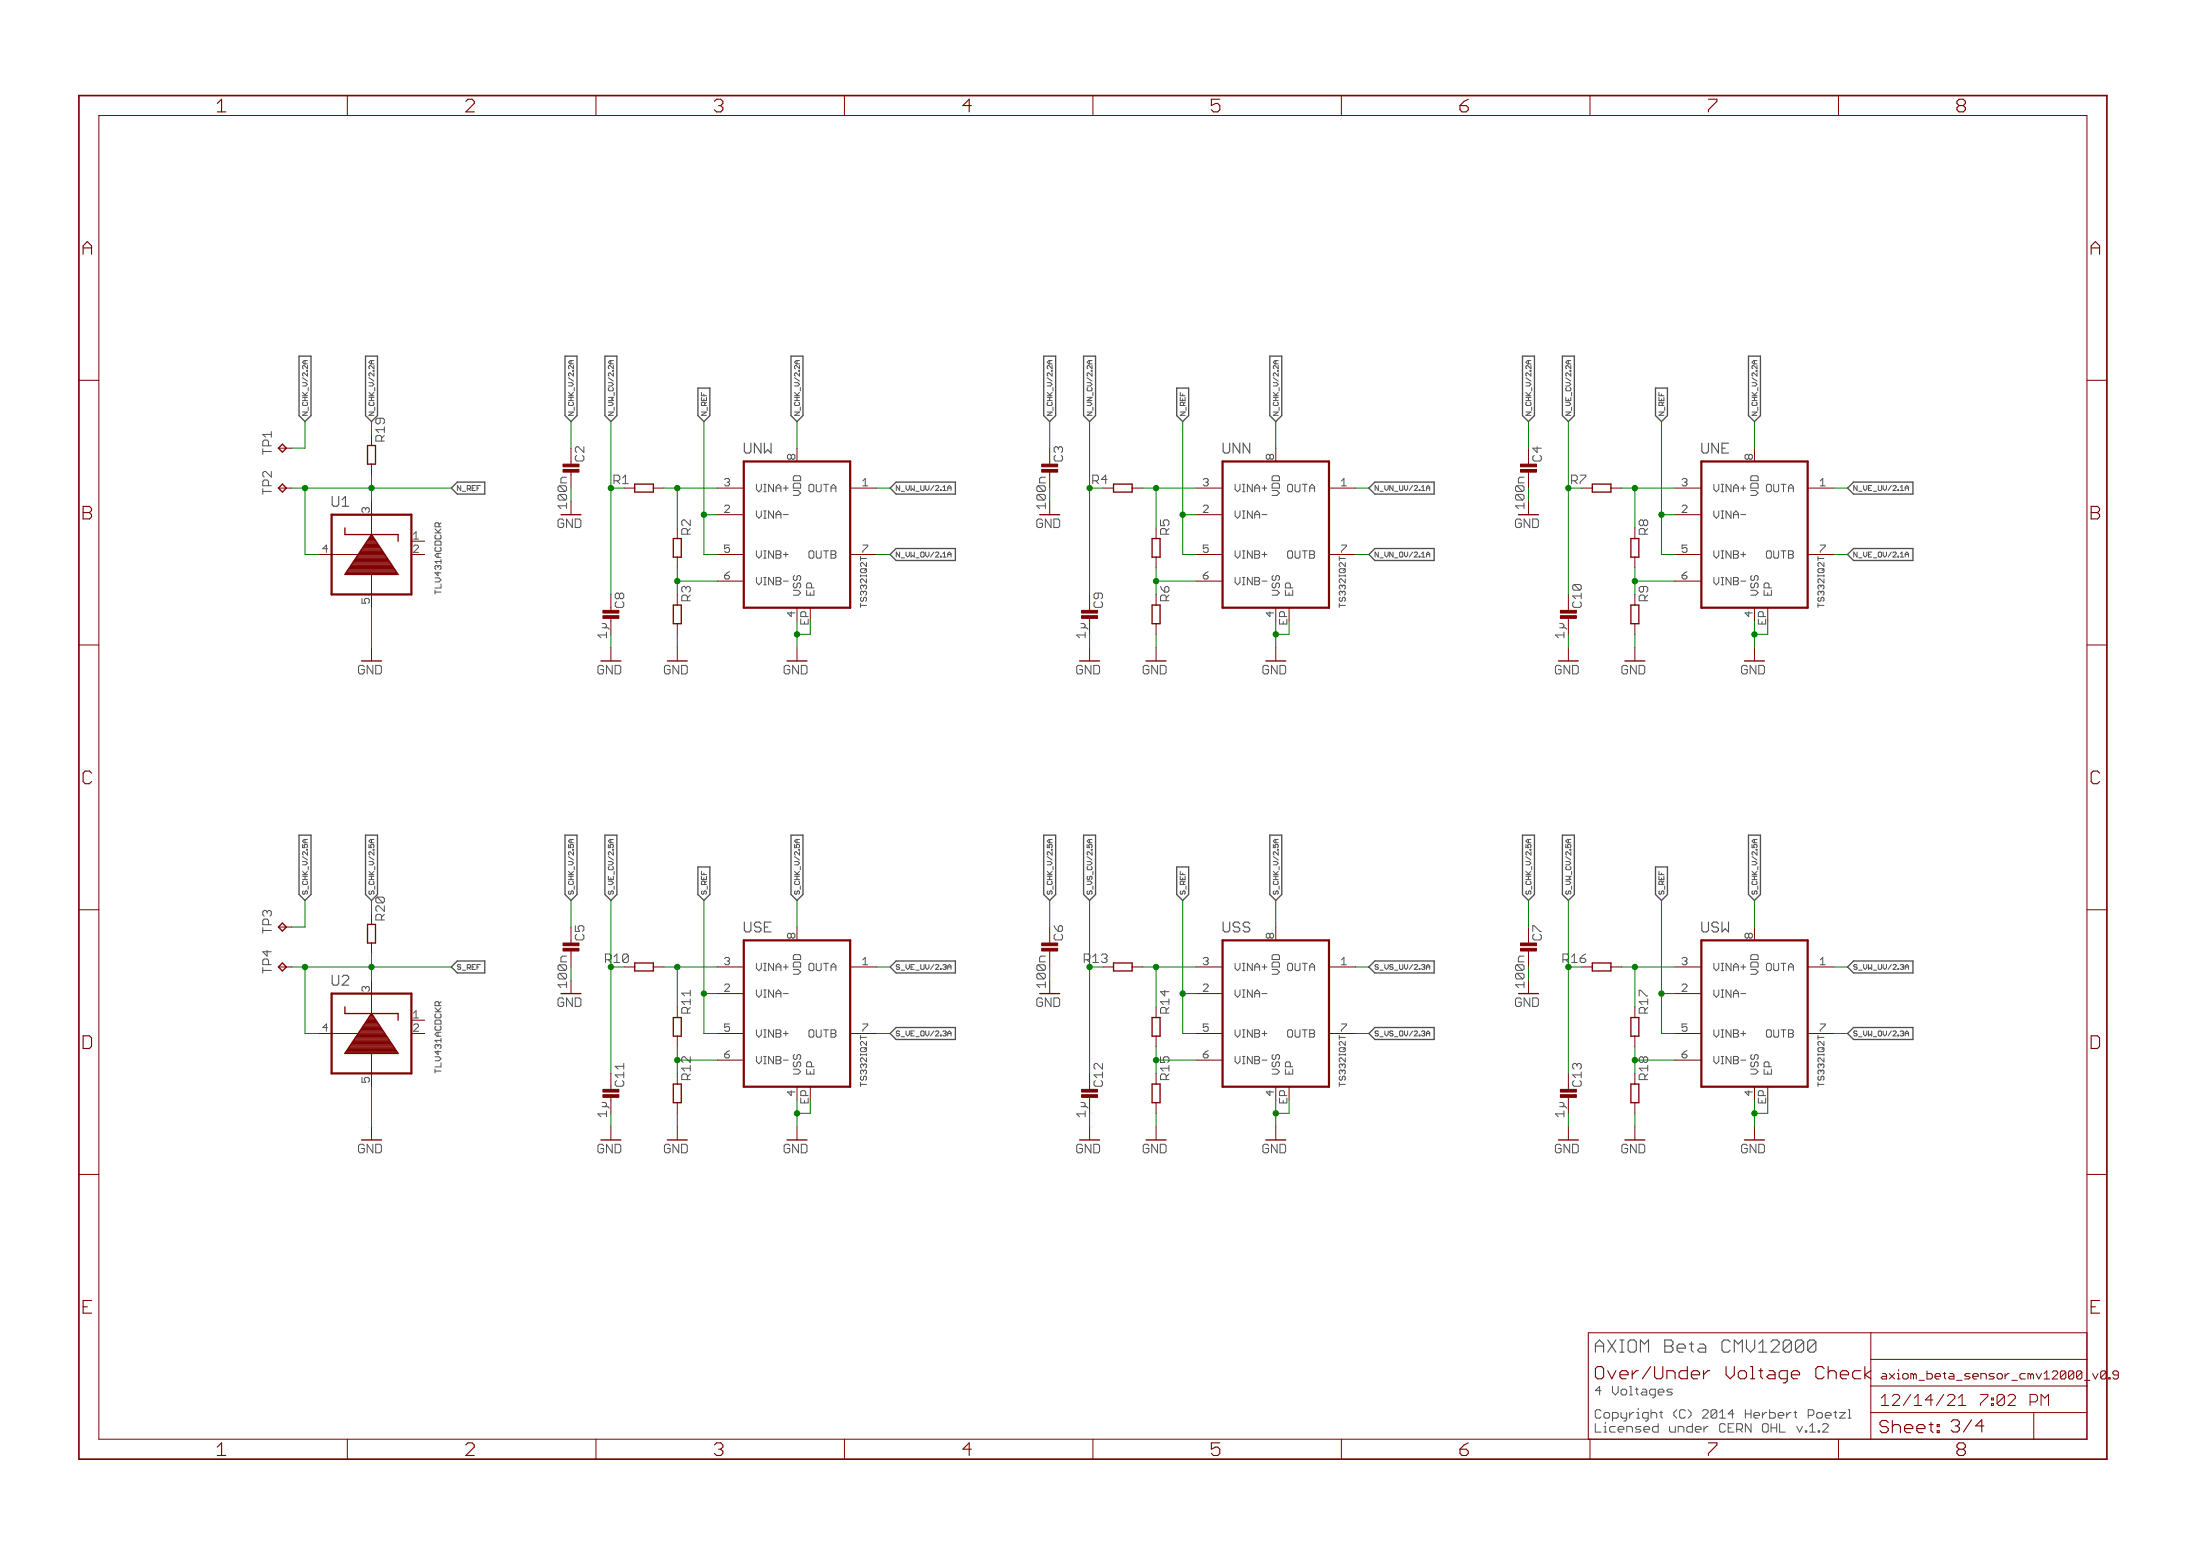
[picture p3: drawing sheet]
<svg xmlns="http://www.w3.org/2000/svg" width="420mm" height="297mm" viewBox="0 0 420 297" stroke-linecap="round" stroke-linejoin="round" font-family="sans-serif">
<g fill="none" stroke="#505050" stroke-width=".19">
<path d="M83.1 100l.2-.2h.4l.1 .2M84.2 99.8l-.4 .4M87.4 93.6v-.9l.6 .9M155.2 92.5h-.5l-.2 .2v.9l.2 .3h.5M171.2 93.6v-.9l.6 .9M246.6 92.5h-.5l-.2 .2v.9l.2 .3h.5M262.6 93.6v-.9l.6 .9M338.1 92.5h-.5l-.2 .2v.9l.2 .3h.5M354 93.6v-.9l.7 .9M155.2 105.2h-.5l-.2 .2v.9l.2 .3h.5M171.2 106.3v-.9l.6 .9M246.6 105.2h-.5l-.2 .2v.9l.2 .3h.5"/>
<path d="M262.6 106.3v-.9l.6 .9M338.1 105.2h-.5l-.2 .2v.9l.2 .3h.5M354 106.3v-.9l.7 .9M83.1 191.4l.2-.2h.4l.1 .2M84.2 191.2l-.4 .4M87.4 184.9l.1 .2M87.5 184.1l-.1 .2 .1 .3M115.6 183.2h.9M116.5 182.1h-.9v1.6M155.2 183.9h-.5l-.2 .2v1l.2 .2h.5M155.2 196.6h-.5l-.2 .2v1l.2 .2h.5M171.2 184.9l.1 .2"/>
<path d="M171.2 197.6l.1 .2M171.3 184.1l-.1 .2 .1 .3M171.3 196.8l-.1 .2 .1 .3M207.1 183.2h.8M207.9 182.1h-.8v1.6M246.6 183.9h-.5l-.2 .2v1l.2 .2h.5M246.6 196.6h-.5l-.2 .2v1l.2 .2h.5M262.6 197.6l.2 .2M262.6 184.9l.2 .2M262.8 196.8l-.2 .2 .2 .3M262.8 184.1l-.2 .2 .2 .3M298.5 183.2h.8"/>
<path d="M299.3 182.1h-.8v1.6M338.1 183.9h-.5l-.2 .2v1l.2 .2h.5M338.1 196.6h-.5l-.2 .2v1l.2 .2h.5M354 184.9l.2 .2M354 197.6l.2 .2M354.2 184.1l-.2 .2 .2 .3M354.2 196.8l-.2 .2 .2 .3"/>
</g>
<g fill="none" stroke="#505050" stroke-width=".25">
<path d="M57.1 68h2.3v11.3l-1.1 1.2-1.2-1.2zM69.8 68h2.3v11.3l-1.1 1.2-1.2-1.2zM107.9 68h2.3v11.3l-1.1 1.2-1.2-1.2zM115.5 68h2.3v11.3l-1.1 1.2-1.2-1.2zM133.3 74.1h2.3v5.2l-1.2 1.2-1.1-1.2zM151.1 68h2.3v11.3l-1.2 1.2-1.1-1.2zM199.3 68h2.3v11.3l-1.1 1.2-1.2-1.2zM206.9 68h2.3v11.3l-1.1 1.2-1.2-1.2zM224.7 74.1h2.3v5.2l-1.1 1.2-1.2-1.2zM242.5 68h2.3v11.3l-1.2 1.2-1.1-1.2zM290.8 68h2.3v11.3l-1.2 1.2-1.1-1.2zM298.4 68h2.3v11.3l-1.2 1.2-1.1-1.2z"/>
<path d="M316.2 74.1h2.3v5.2l-1.2 1.2-1.1-1.2zM333.9 68h2.3v11.3l-1.1 1.2-1.2-1.2zM87.3 92h5.3v2.3h-5.3l-1.1-1.1zM170 93.2l1.1-1.2h11.4v2.3h-11.4zM262.6 92h11.3v2.3h-11.3l-1.2-1.1zM352.8 93.2l1.2-1.2h11.3v2.3h-11.3zM170 105.9l1.1-1.2h11.4v2.3h-11.4zM261.4 105.9l1.2-1.2h11.3v2.3h-11.3zM352.8 105.9l1.2-1.2h11.3v2.3h-11.3zM57.1 159.4h2.3v11.4l-1.1 1.1-1.2-1.1zM69.8 159.4h2.3v11.4l-1.1 1.1-1.2-1.1zM107.9 159.4h2.3v11.4l-1.1 1.1-1.2-1.1z"/>
<path d="M115.5 159.4h2.3v11.4l-1.1 1.1-1.2-1.1zM151.1 159.4h2.3v11.4l-1.2 1.1-1.1-1.1zM199.3 159.4h2.3v11.4l-1.1 1.1-1.2-1.1zM206.9 159.4h2.3v11.4l-1.1 1.1-1.2-1.1zM242.5 159.4h2.3v11.4l-1.2 1.1-1.1-1.1zM290.8 159.4h2.3v11.4l-1.2 1.1-1.1-1.1zM298.4 159.4h2.3v11.4l-1.2 1.1-1.1-1.1zM333.9 159.4h2.3v11.4l-1.1 1.1-1.2-1.1zM133.3 165.5h2.3v5.3l-1.2 1.1-1.1-1.1zM224.7 165.5h2.3v5.3l-1.1 1.1-1.2-1.1zM316.2 165.5h2.3v5.3l-1.2 1.1-1.1-1.1zM87.3 183.5h5.3v2.2h-5.3l-1.1-1.1z"/>
<path d="M170 197.3l1.1-1.1h11.4v2.2h-11.4zM171.1 183.5h11.4v2.2h-11.4l-1.1-1.1zM261.4 197.3l1.2-1.1h11.3v2.2h-11.3zM261.4 184.6l1.2-1.1h11.3v2.2h-11.3zM352.8 184.6l1.2-1.1h11.3v2.2h-11.3zM352.8 197.3l1.2-1.1h11.3v2.2h-11.3z"/>
</g>
<g fill="none" stroke="#800000" stroke-width=".19">
<path d="M66.3 18.2v3.9M113.8 18.2v3.9M161.3 18.2v3.9M208.7 18.2v3.9M256.2 18.2v3.9M303.7 18.2v3.9M351.1 18.2v3.9M18.9 22.1h379.7v252.6h-379.7zM15.1 72.6h3.8M398.6 72.6h3.8M53.2 93.2h2.5M53.2 85.6h2.5"/>
<path d="M71 83v2M71 88.6v2M71 95.7v6.3M109.1 85.6v3M109.1 95.7v2.6M124.8 93.2h2M137 93.2h5M137 98.3h5M152.2 85.6v2.5M162.4 93.2h5M200.5 85.6v3M200.5 95.7v2.6"/>
<path d="M216.2 93.2h2M228.4 93.2h5.1M228.4 98.3h5.1M243.6 85.6v2.5M253.8 93.2h5.1M291.9 85.6v3M291.9 95.7v2.6M307.7 93.2h2M319.8 93.2h5.1M319.8 98.3h5.1M335.1 85.6v2.5M345.2 93.2h5.1"/>
<path d="M60.8 105.9h7.6M71 109.7v6.3M78.6 105.9h2.5M78.6 103.3h2.5M116.7 113.5v3M129.3 100.8v2M129.3 106.4v2M129.3 113.5v2M129.3 119.1v2M137 105.9h5M137 110.9h5M152.2 116v2.6"/>
<path d="M162.4 105.9h5M208.1 113.5v3M220.8 100.8v2M220.8 106.4v2M220.8 113.5v2M220.8 119.1v2M228.4 105.9h5.1M228.4 110.9h5.1M243.6 116v2.6M253.8 105.9h5.1M299.5 113.5v3M312.2 100.8v2"/>
<path d="M312.2 106.4v2M312.2 113.5v2M312.2 119.1v2M319.8 105.9h5.1M319.8 110.9h5.1M335.1 116v2.6M345.2 105.9h5.1M15.1 123.1h3.8M71 123.6v2.6M116.7 123.6v2.6M129.3 123.6v2.6M152.2 123.6v2.6"/>
<path d="M208.1 123.6v2.6M220.8 123.6v2.6M243.6 123.6v2.6M299.5 123.6v2.6M312.2 123.6v2.6M335.1 123.6v2.6M398.6 123.1h3.8M15.1 173.7h3.8M53.2 177h2.5M71 174.4v2.1M109.1 177v3M152.2 177v2.5"/>
<path d="M200.5 177v3M243.6 177v2.5M291.9 177v3M335.1 177v2.5M398.6 173.7h3.8M53.2 184.6h2.5M60.8 197.3h7.6M71 180v2.1M71 187.1v6.4M78.6 197.3h2.5M78.6 194.8h2.5M109.1 187.1v2.6"/>
<path d="M124.8 184.6h2M129.3 192.2v2M129.3 197.8v2M137 184.6h5M137 189.7h5M137 197.3h5M162.4 184.6h5M162.4 197.3h5M200.5 187.1v2.6M216.2 184.6h2M220.8 192.2v2M220.8 197.8v2"/>
<path d="M228.4 184.6h5.1M228.4 189.7h5.1M228.4 197.3h5.1M253.8 184.6h5.1M253.8 197.3h5.1M291.9 187.1v2.6M307.7 184.6h2M312.2 192.2v2M312.2 197.8v2M319.8 184.6h5.1M319.8 189.7h5.1M319.8 197.3h5.1"/>
<path d="M345.2 184.6h5.1M345.2 197.3h5.1M71 201.1v6.4M71 215.1v2.5M116.7 204.9v3.1M116.7 215.1v2.5M129.3 204.9v2M129.3 210.5v2M129.3 215.1v2.5M137 202.4h5M152.2 207.5v2.5M152.2 215.1v2.5"/>
<path d="M208.1 204.9v3.1M208.1 215.1v2.5M220.8 204.9v2M220.8 210.5v2M220.8 215.1v2.5M228.4 202.4h5.1M243.6 207.5v2.5M243.6 215.1v2.5M299.5 204.9v3.1M299.5 215.1v2.5M312.2 204.9v2M312.2 210.5v2"/>
<path d="M312.2 215.1v2.5M319.8 202.4h5.1M335.1 207.5v2.5M335.1 215.1v2.5M15.1 224.2h3.8M398.6 224.2h3.8M357.3 254.4v5.1h41.3M398.6 254.4h-95.3v20.3M66.3 274.7v3.9M113.8 274.7v3.9M161.3 274.7v3.9M208.7 274.7v3.9"/>
<path d="M256.2 274.7v3.9M303.7 274.7v3.9M351.1 274.7v3.9M357.3 269.7h41.3M388.4 269.7v5M398.6 264.6h-41.3v10.1M403.8 262.5h.8M404.3 261.7l.3 .3v1l-.3 .2"/>
</g>
<path d="M63.3 98.3h15.3v15.2h-15.3zM142 88.1h20.4v27.9h-20.4zM233.5 88.1h20.3v27.9h-20.3zM324.9 88.1h20.3v27.9h-20.3zM142 179.5h20.4v28h-20.4zM233.5 179.5h20.3v28h-20.3zM324.9 179.5h20.3v28h-20.3zM63.3 189.7h15.3v15.2h-15.3z" fill="none" stroke="#800000" stroke-width=".42"/>
<g fill="none" stroke="#800000" stroke-width=".25">
<path d="M53.9 92.4l.8 .8-.8 .7-.7-.7zM53.9 84.8l.8 .8-.8 .7-.7-.7zM70.2 85h1.5v3.6h-1.5zM121.2 92.4h3.6v1.5h-3.6v-.7M212.7 92.4h3.5v1.5h-3.5v-.7M304.1 92.4h3.6v1.5h-3.6v-.7M65.9 100.8v1.2h10.1v1.3M66 109.5h9.9M66.2 109.2h9.5M66.3 109h9.3M66.5 108.8h8.9M66.6 108.6h8.7"/>
<path d="M66.8 108.4h8.3M66.9 108.1h8.1M67.1 107.9h7.7M67.2 107.7h7.5M67.4 107.5h7.1M67.5 107.2h6.9M67.6 107h6.7M67.8 106.8h6.3M67.9 106.6h6.1M68.1 106.3h5.7M68.2 106.1h5.5M68.4 105.9h5.1"/>
<path d="M68.5 105.7h4.9M68.7 105.5h4.5M68.8 105.2h4.3M69 105h3.9M69.1 104.8h3.7M69.3 104.6h3.3M69.4 104.4h3.1M69.6 104.1h2.7M69.7 103.9h2.5M69.9 103.7h2.1M70 103.5h1.9M70.2 103.2h1.5"/>
<path d="M70.3 103h1.3M70.5 102.8h.9M70.6 102.6h.7M70.8 102.3h.3M70.9 102.1h.1M71 102l5 7.7h-10.1zM128.6 102.8h1.5v3.6h-1.5zM128.6 115.5h1.5v3.6h-1.5zM220 102.8h1.6v3.6h-1.6zM220 115.5h1.6v3.6h-1.6zM311.5 102.8h1.5v3.6h-1.5zM311.5 115.5h1.5v3.6h-1.5z"/>
<path d="M53.9 176.2l.8 .8-.8 .7-.7-.7zM70.2 176.5h1.5v3.5h-1.5zM53.9 183.8l.8 .8-.8 .8-.7-.8zM65.9 192.2v1.3h10.1v1.3M66.7 199.9h8.5M66.8 199.7h8.3M67 199.5h7.9M67.1 199.2h7.7M67.3 199h7.3M67.4 198.8h7.1M67.6 198.6h6.7M67.7 198.3h6.5"/>
<path d="M67.9 198.1h6.1M68 197.9h5.9M68.2 197.7h5.5M68.3 197.4h5.3M68.5 197.2h4.9M68.6 197h4.7M68.7 196.8h4.5M68.9 196.6h4.1M69 196.3h3.9M69.2 196.1h3.5M69.3 195.9h3.3M69.5 195.7h2.9"/>
<path d="M69.6 195.5h2.7M69.8 195.2h2.3M69.9 195h2.1M70.1 194.8h1.7M70.2 194.6h1.5M70.4 194.3h1.1M70.5 194.1h.9M70.7 193.9h.5M70.8 193.7h.3M71 193.5l5 7.6h-10.1zM121.2 183.8h3.6v1.6h-3.6v-.8M128.6 194.2h1.5v3.6h-1.5z"/>
<path d="M212.7 183.8h3.5v1.6h-3.5v-.8M220 194.2h1.6v3.6h-1.6zM304.1 183.8h3.6v1.6h-3.6v-.8M311.5 194.2h1.5v3.6h-1.5zM65.9 201h10.1M66.1 200.8h9.7M66.2 200.6h9.5M66.4 200.3h9.1M66.5 200.1h8.9M128.6 206.9h1.5v3.6h-1.5zM220 206.9h1.6v3.6h-1.6zM311.5 206.9h1.5v3.6h-1.5z"/>
</g>
<g fill="#800000" stroke="#800000" stroke-width=".19">
<path d="M290.4 89.6h3v.5h-3z"/>
<path d="M290.4 88.6h3v.5h-3z"/>
<path d="M198.9 89.6h3.1v.5h-3.1z"/>
<path d="M198.9 88.6h3.1v.5h-3.1z"/>
<path d="M107.5 89.6h3.1v.5h-3.1z"/>
<path d="M107.5 88.6h3.1v.5h-3.1z"/>
<path d="M107.5 181h3.1v.5h-3.1z"/>
<path d="M107.5 180h3.1v.5h-3.1z"/>
<path d="M198.9 181h3.1v.5h-3.1z"/>
<path d="M198.9 180h3.1v.5h-3.1z"/>
<path d="M290.4 181h3v.5h-3z"/>
<path d="M290.4 180h3v.5h-3z"/>
<path d="M115.1 117.5h3.1v.5h-3.1z"/>
<path d="M115.1 116.5h3.1v.5h-3.1z"/>
<path d="M115.1 209h3.1v.5h-3.1z"/>
<path d="M115.1 208h3.1v.5h-3.1z"/>
<path d="M206.6 209h3v.5h-3z"/>
<path d="M206.6 208h3v.5h-3z"/>
<path d="M206.6 117.5h3v.5h-3z"/>
<path d="M206.6 116.5h3v.5h-3z"/>
<path d="M298 117.5h3.1v.5h-3.1z"/>
<path d="M298 116.5h3.1v.5h-3.1z"/>
<path d="M298 209h3.1v.5h-3.1z"/>
<path d="M298 208h3.1v.5h-3.1z"/>
</g>
<path d="M15.1 18.2h387.3v260.4h-387.3z" fill="none" stroke="#800000" stroke-width=".32"/>
<g fill="none" stroke="#008000" stroke-width=".19">
<path d="M55.7 93.2h30.5M58.3 80.5v5.1h-2.6M58.3 93.2v12.7h2.5M71 80.5v2.5M71 90.6v5.1M109.1 80.5v5.1M116.7 80.5v33M116.7 93.2h2.5M126.8 93.2h10.2M129.3 93.2v7.6M134.4 80.5v25.4h2.6M134.4 98.3h2.6"/>
<path d="M152.2 80.5v5.1M167.4 93.2h2.6M200.5 80.5v5.1M208.1 80.5v33M208.1 93.2h2.5M218.2 93.2h10.2M220.8 93.2v7.6M225.9 80.5v25.4h2.5M225.9 98.3h2.5M243.6 80.5v5.1M258.9 93.2h2.5M291.9 80.5v5.1"/>
<path d="M299.5 80.5v33M299.5 93.2h2.6M309.7 93.2h10.1M312.2 93.2v7.6M317.3 80.5v25.4h2.5M317.3 98.3h2.5M335.1 80.5v5.1M350.3 93.2h2.5M71 116v7.6M129.3 108.4v5.1M129.3 110.9h7.7M152.2 118.6v5"/>
<path d="M154.7 118.6v2.5h-2.5M167.4 105.9h2.6M220.8 108.4v5.1M220.8 110.9h7.6M243.6 118.6v5M246.2 118.6v2.5h-2.6M258.9 105.9h2.5M312.2 108.4v5.1M312.2 110.9h7.6M335.1 118.6v5M337.6 118.6v2.5h-2.5M350.3 105.9h2.5"/>
<path d="M116.7 121.1v2.5M129.3 121.1v2.5M208.1 121.1v2.5M220.8 121.1v2.5M299.5 121.1v2.5M312.2 121.1v2.5M58.3 171.9v5.1h-2.6M71 171.9v2.5M109.1 171.9v5.1M116.7 171.9v33M134.4 171.9v25.4h2.6M152.2 171.9v5.1"/>
<path d="M200.5 171.9v5.1M208.1 171.9v33M225.9 171.9v25.4h2.5M243.6 171.9v5.1M291.9 171.9v5.1M299.5 171.9v33M317.3 171.9v25.4h2.5M335.1 171.9v5.1M55.7 184.6h30.5M58.3 184.6v12.7h2.5M71 182.1v5M126.8 184.6h10.2"/>
<path d="M129.3 184.6v7.6M129.3 199.8v5.1M134.4 189.7h2.6M167.4 184.6h2.6M167.4 197.3h2.6M218.2 184.6h10.2M220.8 184.6v7.6M220.8 199.8v5.1M225.9 189.7h2.5M258.9 184.6h2.5M258.9 197.3h2.5M309.7 184.6h10.1"/>
<path d="M312.2 184.6v7.6M312.2 199.8v5.1M317.3 189.7h2.5M350.3 184.6h2.5M350.3 197.3h2.5M71 207.5v7.6M116.7 212.5v2.6M129.3 212.5v2.6M129.3 202.4h7.7M152.2 210v5.1M154.7 210v2.5h-2.5M208.1 212.5v2.6"/>
<path d="M220.8 212.5v2.6M220.8 202.4h7.6M243.6 210v5.1M246.2 210v2.5h-2.6M299.5 212.5v2.6M312.2 212.5v2.6M312.2 202.4h7.6M335.1 210v5.1M337.6 210v2.5h-2.5"/>
</g>
<g fill="#008000" stroke="#008000" stroke-width=".19">
<circle cx="335.1" cy="121.1" r=".51"/>
<circle cx="152.2" cy="121.1" r=".51"/>
<circle cx="243.6" cy="212.5" r=".51"/>
<circle cx="335.1" cy="212.5" r=".51"/>
<circle cx="243.6" cy="121.1" r=".51"/>
<circle cx="152.2" cy="212.5" r=".51"/>
<circle cx="220.8" cy="110.9" r=".51"/>
<circle cx="220.8" cy="93.2" r=".51"/>
<circle cx="208.1" cy="93.2" r=".51"/>
<circle cx="312.2" cy="110.9" r=".51"/>
<circle cx="312.2" cy="93.2" r=".51"/>
<circle cx="299.5" cy="93.2" r=".51"/>
<circle cx="116.7" cy="93.2" r=".51"/>
<circle cx="129.3" cy="93.2" r=".51"/>
<circle cx="129.3" cy="110.9" r=".51"/>
<circle cx="129.3" cy="202.4" r=".51"/>
<circle cx="129.3" cy="184.6" r=".51"/>
<circle cx="220.8" cy="202.4" r=".51"/>
<circle cx="220.8" cy="184.6" r=".51"/>
<circle cx="312.2" cy="184.6" r=".51"/>
<circle cx="312.2" cy="202.4" r=".51"/>
<circle cx="208.1" cy="184.6" r=".51"/>
<circle cx="299.5" cy="184.6" r=".51"/>
<circle cx="116.7" cy="184.6" r=".51"/>
<circle cx="71" cy="93.2" r=".51"/>
<circle cx="58.3" cy="93.2" r=".51"/>
<circle cx="225.9" cy="98.3" r=".51"/>
<circle cx="317.3" cy="98.3" r=".51"/>
<circle cx="134.4" cy="98.3" r=".51"/>
<circle cx="71" cy="184.6" r=".51"/>
<circle cx="58.3" cy="184.6" r=".51"/>
<circle cx="317.3" cy="189.7" r=".51"/>
<circle cx="225.9" cy="189.7" r=".51"/>
<circle cx="134.4" cy="189.7" r=".51"/>
</g>
<g font-size="3.7" fill="#800000">
<text x="42" y="21.4">1</text>
<text x="89.5" y="21.4">2</text>
<text x="136.9" y="21.4">3</text>
<text x="184.4" y="21.4">4</text>
<text x="231.8" y="21.4">5</text>
<text x="279.3" y="21.4">6</text>
<text x="326.8" y="21.4">7</text>
<text x="374.2" y="21.4">8</text>
<text x="16.4" y="48.6">A</text>
<text x="399.9" y="48.6">A</text>
<text x="16.4" y="99.2">B</text>
<text x="399.9" y="99.2">B</text>
<text x="16.4" y="149.7">C</text>
<text x="399.9" y="149.7">C</text>
<text x="16.4" y="200.2">D</text>
<text x="399.9" y="200.2">D</text>
<text x="16.4" y="250.8">E</text>
<text x="399.9" y="250.8">E</text>
<text x="42" y="277.9">1</text>
<text x="89.5" y="277.9">2</text>
<text x="136.9" y="277.9">3</text>
<text x="184.4" y="277.9">4</text>
<text x="231.8" y="277.9">5</text>
<text x="279.3" y="277.9">6</text>
<text x="326.8" y="277.9">7</text>
<text x="374.2" y="277.9">8</text>
</g>
<text font-size="3.6" fill="#505050" x="305.1" y="258.2">AXIOM Beta CMV12000</text>
<g font-size="3.6" fill="#800000">
<text x="305.1" y="263.3">Over/Under Voltage Check</text>
<text x="359.4" y="273.6">Sheet: 3/4</text>
</g>
<g font-size="3.2" fill="#800000">
<text x="359.7" y="268.4">12/14/21</text>
<text x="377.2" y="268.4">7:02 PM</text>
</g>
<g font-size="2.9" fill="#505050">
<text x="142.5" y="86.6">UNW</text>
<text x="234" y="86.6">UNN</text>
<text x="325.4" y="86.6">UNE</text>
<text x="63.8" y="96.7">U1</text>
<text x="142.5" y="178">USE</text>
<text x="234" y="178">USS</text>
<text x="325.4" y="178">USW</text>
<text x="63.8" y="188.2">U2</text>
</g>
<g font-size="2.5" fill="#505050">
<text x="52.4" y="86.8" transform="rotate(-90 52.4 86.8)">TP1</text>
<text x="74" y="84.3" transform="rotate(-90 74 84.3)">R19</text>
<text x="112.1" y="88.1" transform="rotate(-90 112.1 88.1)">C2</text>
<text x="203.5" y="88.1" transform="rotate(-90 203.5 88.1)">C3</text>
<text x="294.9" y="88.1" transform="rotate(-90 294.9 88.1)">C4</text>
<text x="52.4" y="94.4" transform="rotate(-90 52.4 94.4)">TP2</text>
<text x="132.4" y="102.1" transform="rotate(-90 132.4 102.1)">R2</text>
<text x="223.8" y="102.1" transform="rotate(-90 223.8 102.1)">R5</text>
<text x="315.2" y="102.1" transform="rotate(-90 315.2 102.1)">R8</text>
<text x="119.7" y="116" transform="rotate(-90 119.7 116)">C8</text>
<text x="132.4" y="114.8" transform="rotate(-90 132.4 114.8)">R3</text>
<text x="211.1" y="116" transform="rotate(-90 211.1 116)">C9</text>
<text x="223.8" y="114.8" transform="rotate(-90 223.8 114.8)">R6</text>
<text x="302.5" y="116" transform="rotate(-90 302.5 116)">C10</text>
<text x="315.2" y="114.8" transform="rotate(-90 315.2 114.8)">R9</text>
<text x="52.4" y="178.2" transform="rotate(-90 52.4 178.2)">TP3</text>
<text x="74" y="175.7" transform="rotate(-90 74 175.7)">R20</text>
<text x="112.1" y="179.5" transform="rotate(-90 112.1 179.5)">C5</text>
<text x="203.5" y="179.5" transform="rotate(-90 203.5 179.5)">C6</text>
<text x="294.9" y="179.5" transform="rotate(-90 294.9 179.5)">C7</text>
<text x="52.4" y="185.9" transform="rotate(-90 52.4 185.9)">TP4</text>
<text x="132.4" y="193.5" transform="rotate(-90 132.4 193.5)">R11</text>
<text x="223.8" y="193.5" transform="rotate(-90 223.8 193.5)">R14</text>
<text x="315.2" y="193.5" transform="rotate(-90 315.2 193.5)">R17</text>
<text x="119.7" y="207.4" transform="rotate(-90 119.7 207.4)">C11</text>
<text x="132.4" y="206.2" transform="rotate(-90 132.4 206.2)">R12</text>
<text x="211.1" y="207.4" transform="rotate(-90 211.1 207.4)">C12</text>
<text x="223.8" y="206.2" transform="rotate(-90 223.8 206.2)">R15</text>
<text x="302.5" y="207.4" transform="rotate(-90 302.5 207.4)">C13</text>
<text x="315.2" y="206.2" transform="rotate(-90 315.2 206.2)">R18</text>
<text x="305.1" y="266.4">4 Voltages</text>
<text x="305.1" y="270.8">Copyright (C) 2014 Herbert Poetzl</text>
<text x="305.1" y="273.5">Licensed under CERN OHL v.1.2</text>
</g>
<g font-size="2.5" fill="#800000">
<text x="117.9" y="92.4">R1</text>
<text x="209.4" y="92.4">R4</text>
<text x="300.8" y="92.4">R7</text>
<text x="107" y="100.8">GND</text>
<text x="198.4" y="100.8">GND</text>
<text x="289.8" y="100.8">GND</text>
<text x="116.4" y="121.6" transform="rotate(-90 116.4 121.6)">1µ</text>
<text x="207.8" y="121.6" transform="rotate(-90 207.8 121.6)">1µ</text>
<text x="299.2" y="121.6" transform="rotate(-90 299.2 121.6)">1µ</text>
<text x="68.9" y="128.7">GND</text>
<text x="114.6" y="128.7">GND</text>
<text x="127.3" y="128.7">GND</text>
<text x="150.2" y="128.7">GND</text>
<text x="206" y="128.7">GND</text>
<text x="218.7" y="128.7">GND</text>
<text x="241.6" y="128.7">GND</text>
<text x="297.5" y="128.7">GND</text>
<text x="310.2" y="128.7">GND</text>
<text x="333" y="128.7">GND</text>
<text x="107" y="192.2">GND</text>
<text x="198.4" y="192.2">GND</text>
<text x="289.8" y="192.2">GND</text>
<text x="116.4" y="213" transform="rotate(-90 116.4 213)">1µ</text>
<text x="207.8" y="213" transform="rotate(-90 207.8 213)">1µ</text>
<text x="299.2" y="213" transform="rotate(-90 299.2 213)">1µ</text>
<text x="68.9" y="220.1">GND</text>
<text x="114.6" y="220.1">GND</text>
<text x="127.3" y="220.1">GND</text>
<text x="150.2" y="220.1">GND</text>
<text x="206" y="220.1">GND</text>
<text x="218.7" y="220.1">GND</text>
<text x="241.6" y="220.1">GND</text>
<text x="297.5" y="220.1">GND</text>
<text x="310.2" y="220.1">GND</text>
<text x="333" y="220.1">GND</text>
</g>
<g font-size="2.5" fill="#008000">
<text x="108.8" y="96.6" transform="rotate(-90 108.8 96.6)">100n</text>
<text x="200.2" y="96.6" transform="rotate(-90 200.2 96.6)">100n</text>
<text x="291.6" y="96.6" transform="rotate(-90 291.6 96.6)">100n</text>
<text x="116.4" y="183.8">R10</text>
<text x="207.9" y="183.8">R13</text>
<text x="299.3" y="183.8">R16</text>
<text x="108.8" y="188.1" transform="rotate(-90 108.8 188.1)">100n</text>
<text x="200.2" y="188.1" transform="rotate(-90 200.2 188.1)">100n</text>
<text x="291.6" y="188.1" transform="rotate(-90 291.6 188.1)">100n</text>
</g>
<text font-size="2.3" fill="#800000" x="359.7" y="263.3">axiom_beta_sensor_cmv12000_v0.9</text>
<g font-size="2.1" fill="#505050">
<text x="152.3" y="87.7" transform="rotate(-90 152.3 87.7)">8</text>
<text x="243.8" y="87.7" transform="rotate(-90 243.8 87.7)">8</text>
<text x="335.2" y="87.7" transform="rotate(-90 335.2 87.7)">8</text>
<text x="138.9" y="92.8">3</text>
<text x="144.9" y="93.9">VINA+</text>
<text x="153.5" y="94.3" transform="rotate(-90 153.5 94.3)">VDD</text>
<text x="155.4" y="93.9">OUTA</text>
<text x="165.2" y="92.8">1</text>
<text x="230.3" y="92.8">3</text>
<text x="236.3" y="93.9">VINA+</text>
<text x="244.9" y="94.3" transform="rotate(-90 244.9 94.3)">VDD</text>
<text x="246.8" y="93.9">OUTA</text>
<text x="256.6" y="92.8">1</text>
<text x="321.8" y="92.8">3</text>
<text x="327.7" y="93.9">VINA+</text>
<text x="336.3" y="94.3" transform="rotate(-90 336.3 94.3)">VDD</text>
<text x="338.2" y="93.9">OUTA</text>
<text x="348.1" y="92.8">1</text>
<text x="71.1" y="97.9" transform="rotate(-90 71.1 97.9)">3</text>
<text x="138.9" y="97.9">2</text>
<text x="144.9" y="99">VINA-</text>
<text x="230.3" y="97.9">2</text>
<text x="236.3" y="99">VINA-</text>
<text x="321.8" y="97.9">2</text>
<text x="327.7" y="99">VINA-</text>
<text x="62.2" y="105.5">4</text>
<text x="79.4" y="105.5">2</text>
<text x="79.4" y="103">1</text>
<text x="138.9" y="105.5">5</text>
<text x="144.9" y="106.6">VINB+</text>
<text x="155.4" y="106.6">OUTB</text>
<text x="165.2" y="105.5">7</text>
<text x="230.3" y="105.5">5</text>
<text x="236.3" y="106.6">VINB+</text>
<text x="246.8" y="106.6">OUTB</text>
<text x="256.6" y="105.5">7</text>
<text x="321.8" y="105.5">5</text>
<text x="327.7" y="106.6">VINB+</text>
<text x="338.2" y="106.6">OUTB</text>
<text x="348.1" y="105.5">7</text>
<text x="138.9" y="110.6">6</text>
<text x="144.9" y="111.7">VINB-</text>
<text x="153.5" y="113.7" transform="rotate(-90 153.5 113.7)">VSS</text>
<text x="156" y="113.7" transform="rotate(-90 156 113.7)">EP</text>
<text x="230.3" y="110.6">6</text>
<text x="236.3" y="111.7">VINB-</text>
<text x="244.9" y="113.7" transform="rotate(-90 244.9 113.7)">VSS</text>
<text x="247.4" y="113.7" transform="rotate(-90 247.4 113.7)">EP</text>
<text x="321.8" y="110.6">6</text>
<text x="327.7" y="111.7">VINB-</text>
<text x="336.3" y="113.7" transform="rotate(-90 336.3 113.7)">VSS</text>
<text x="338.9" y="113.7" transform="rotate(-90 338.9 113.7)">EP</text>
<text x="71.1" y="115.1" transform="rotate(-90 71.1 115.1)">5</text>
<text x="152.3" y="117.7" transform="rotate(-90 152.3 117.7)">4</text>
<text x="243.8" y="117.7" transform="rotate(-90 243.8 117.7)">4</text>
<text x="335.2" y="117.7" transform="rotate(-90 335.2 117.7)">4</text>
<text x="152.3" y="179.2" transform="rotate(-90 152.3 179.2)">8</text>
<text x="243.8" y="179.2" transform="rotate(-90 243.8 179.2)">8</text>
<text x="335.2" y="179.2" transform="rotate(-90 335.2 179.2)">8</text>
<text x="138.9" y="184.2">3</text>
<text x="144.9" y="185.4">VINA+</text>
<text x="153.5" y="185.7" transform="rotate(-90 153.5 185.7)">VDD</text>
<text x="155.4" y="185.4">OUTA</text>
<text x="165.2" y="184.2">1</text>
<text x="230.3" y="184.2">3</text>
<text x="236.3" y="185.4">VINA+</text>
<text x="244.9" y="185.7" transform="rotate(-90 244.9 185.7)">VDD</text>
<text x="246.8" y="185.4">OUTA</text>
<text x="256.6" y="184.2">1</text>
<text x="321.8" y="184.2">3</text>
<text x="327.7" y="185.4">VINA+</text>
<text x="336.3" y="185.7" transform="rotate(-90 336.3 185.7)">VDD</text>
<text x="338.2" y="185.4">OUTA</text>
<text x="348.1" y="184.2">1</text>
<text x="71.1" y="189.3" transform="rotate(-90 71.1 189.3)">3</text>
<text x="138.9" y="189.3">2</text>
<text x="144.9" y="190.4">VINA-</text>
<text x="230.3" y="189.3">2</text>
<text x="236.3" y="190.4">VINA-</text>
<text x="321.8" y="189.3">2</text>
<text x="327.7" y="190.4">VINA-</text>
<text x="62.2" y="196.9">4</text>
<text x="79.4" y="196.9">2</text>
<text x="79.4" y="194.4">1</text>
<text x="138.9" y="196.9">5</text>
<text x="165.2" y="196.9">7</text>
<text x="230.3" y="196.9">5</text>
<text x="256.6" y="196.9">7</text>
<text x="321.8" y="196.9">5</text>
<text x="348.1" y="196.9">7</text>
<text x="138.9" y="202">6</text>
<text x="144.9" y="198">VINB+</text>
<text x="144.9" y="203.1">VINB-</text>
<text x="155.4" y="198">OUTB</text>
<text x="230.3" y="202">6</text>
<text x="236.3" y="198">VINB+</text>
<text x="236.3" y="203.1">VINB-</text>
<text x="246.8" y="198">OUTB</text>
<text x="321.8" y="202">6</text>
<text x="327.7" y="198">VINB+</text>
<text x="327.7" y="203.1">VINB-</text>
<text x="338.2" y="198">OUTB</text>
<text x="71.1" y="206.6" transform="rotate(-90 71.1 206.6)">5</text>
<text x="152.3" y="209.1" transform="rotate(-90 152.3 209.1)">4</text>
<text x="153.5" y="205.1" transform="rotate(-90 153.5 205.1)">VSS</text>
<text x="156" y="205.1" transform="rotate(-90 156 205.1)">EP</text>
<text x="243.8" y="209.1" transform="rotate(-90 243.8 209.1)">4</text>
<text x="244.9" y="205.1" transform="rotate(-90 244.9 205.1)">VSS</text>
<text x="247.4" y="205.1" transform="rotate(-90 247.4 205.1)">EP</text>
<text x="335.2" y="209.1" transform="rotate(-90 335.2 209.1)">4</text>
<text x="336.3" y="205.1" transform="rotate(-90 336.3 205.1)">VSS</text>
<text x="338.9" y="205.1" transform="rotate(-90 338.9 205.1)">EP</text>
</g>
<g font-size="2.1" fill="#800000">
<text x="154.9" y="119" transform="rotate(-90 154.9 119)">EP</text>
<text x="246.3" y="119" transform="rotate(-90 246.3 119)">EP</text>
<text x="337.7" y="119" transform="rotate(-90 337.7 119)">EP</text>
<text x="154.9" y="210.4" transform="rotate(-90 154.9 210.4)">EP</text>
<text x="246.3" y="210.4" transform="rotate(-90 246.3 210.4)">EP</text>
<text x="337.7" y="210.4" transform="rotate(-90 337.7 210.4)">EP</text>
</g>
<g font-size="1.8" fill="#505050">
<text x="84.8" y="113.5" transform="rotate(-90 84.8 113.5)">TLV431ACDCKR</text>
<text x="166" y="116" transform="rotate(-90 166 116)">TS332IQ2T</text>
<text x="257.5" y="116" transform="rotate(-90 257.5 116)">TS332IQ2T</text>
<text x="348.9" y="116" transform="rotate(-90 348.9 116)">TS332IQ2T</text>
<text x="84.8" y="204.9" transform="rotate(-90 84.8 204.9)">TLV431ACDCKR</text>
<text x="166" y="207.4" transform="rotate(-90 166 207.4)">TS332IQ2T</text>
<text x="257.5" y="207.4" transform="rotate(-90 257.5 207.4)">TS332IQ2T</text>
<text x="348.9" y="207.4" transform="rotate(-90 348.9 207.4)">TS332IQ2T</text>
</g>
<g font-size="1.4" fill="#505050">
<text x="59.2" y="79.3" transform="rotate(-90 59.2 79.3)">N_CHK_V/2.2A</text>
<text x="71.9" y="79.3" transform="rotate(-90 71.9 79.3)">N_CHK_V/2.2A</text>
<text x="110" y="79.3" transform="rotate(-90 110 79.3)">N_CHK_V/2.2A</text>
<text x="117.7" y="79.3" transform="rotate(-90 117.7 79.3)">N_VW_CV/2.2A</text>
<text x="135.4" y="79.3" transform="rotate(-90 135.4 79.3)">N_REF</text>
<text x="153.2" y="79.3" transform="rotate(-90 153.2 79.3)">N_CHK_V/2.2A</text>
<text x="201.5" y="79.3" transform="rotate(-90 201.5 79.3)">N_CHK_V/2.2A</text>
<text x="209.1" y="79.3" transform="rotate(-90 209.1 79.3)">N_VN_CV/2.2A</text>
<text x="226.9" y="79.3" transform="rotate(-90 226.9 79.3)">N_REF</text>
<text x="244.6" y="79.3" transform="rotate(-90 244.6 79.3)">N_CHK_V/2.2A</text>
<text x="292.9" y="79.3" transform="rotate(-90 292.9 79.3)">N_CHK_V/2.2A</text>
<text x="300.5" y="79.3" transform="rotate(-90 300.5 79.3)">N_VE_CV/2.2A</text>
<text x="318.3" y="79.3" transform="rotate(-90 318.3 79.3)">N_REF</text>
<text x="336.1" y="79.3" transform="rotate(-90 336.1 79.3)">N_CHK_V/2.2A</text>
<text x="87.8" y="93.7">N_REF</text>
<text x="171.6" y="93.7">N_VW_UV/2.1A</text>
<text x="263.1" y="93.7">N_VN_UV/2.1A</text>
<text x="354.5" y="93.7">N_VE_UV/2.1A</text>
<text x="171.6" y="106.4">N_VW_OV/2.1A</text>
<text x="263.1" y="106.4">N_VN_OV/2.1A</text>
<text x="354.5" y="106.4">N_VE_OV/2.1A</text>
<text x="59.2" y="170.7" transform="rotate(-90 59.2 170.7)">S_CHK_V/2.5A</text>
<text x="71.9" y="170.7" transform="rotate(-90 71.9 170.7)">S_CHK_V/2.5A</text>
<text x="110" y="170.7" transform="rotate(-90 110 170.7)">S_CHK_V/2.5A</text>
<text x="117.7" y="170.7" transform="rotate(-90 117.7 170.7)">S_VE_CV/2.5A</text>
<text x="135.4" y="170.7" transform="rotate(-90 135.4 170.7)">S_REF</text>
<text x="153.2" y="170.7" transform="rotate(-90 153.2 170.7)">S_CHK_V/2.5A</text>
<text x="201.5" y="170.7" transform="rotate(-90 201.5 170.7)">S_CHK_V/2.5A</text>
<text x="209.1" y="170.7" transform="rotate(-90 209.1 170.7)">S_VS_CV/2.5A</text>
<text x="226.9" y="170.7" transform="rotate(-90 226.9 170.7)">S_REF</text>
<text x="244.6" y="170.7" transform="rotate(-90 244.6 170.7)">S_CHK_V/2.5A</text>
<text x="292.9" y="170.7" transform="rotate(-90 292.9 170.7)">S_CHK_V/2.5A</text>
<text x="300.5" y="170.7" transform="rotate(-90 300.5 170.7)">S_VW_CV/2.5A</text>
<text x="318.3" y="170.7" transform="rotate(-90 318.3 170.7)">S_REF</text>
<text x="336.1" y="170.7" transform="rotate(-90 336.1 170.7)">S_CHK_V/2.5A</text>
<text x="87.8" y="185.1">S_REF</text>
<text x="171.6" y="185.1">S_VE_UV/2.3A</text>
<text x="263.1" y="185.1">S_VS_UV/2.3A</text>
<text x="354.5" y="185.1">S_VW_UV/2.3A</text>
<text x="171.6" y="197.8">S_VE_OV/2.3A</text>
<text x="263.1" y="197.8">S_VS_OV/2.3A</text>
<text x="354.5" y="197.8">S_VW_OV/2.3A</text>
</g>
</svg>
